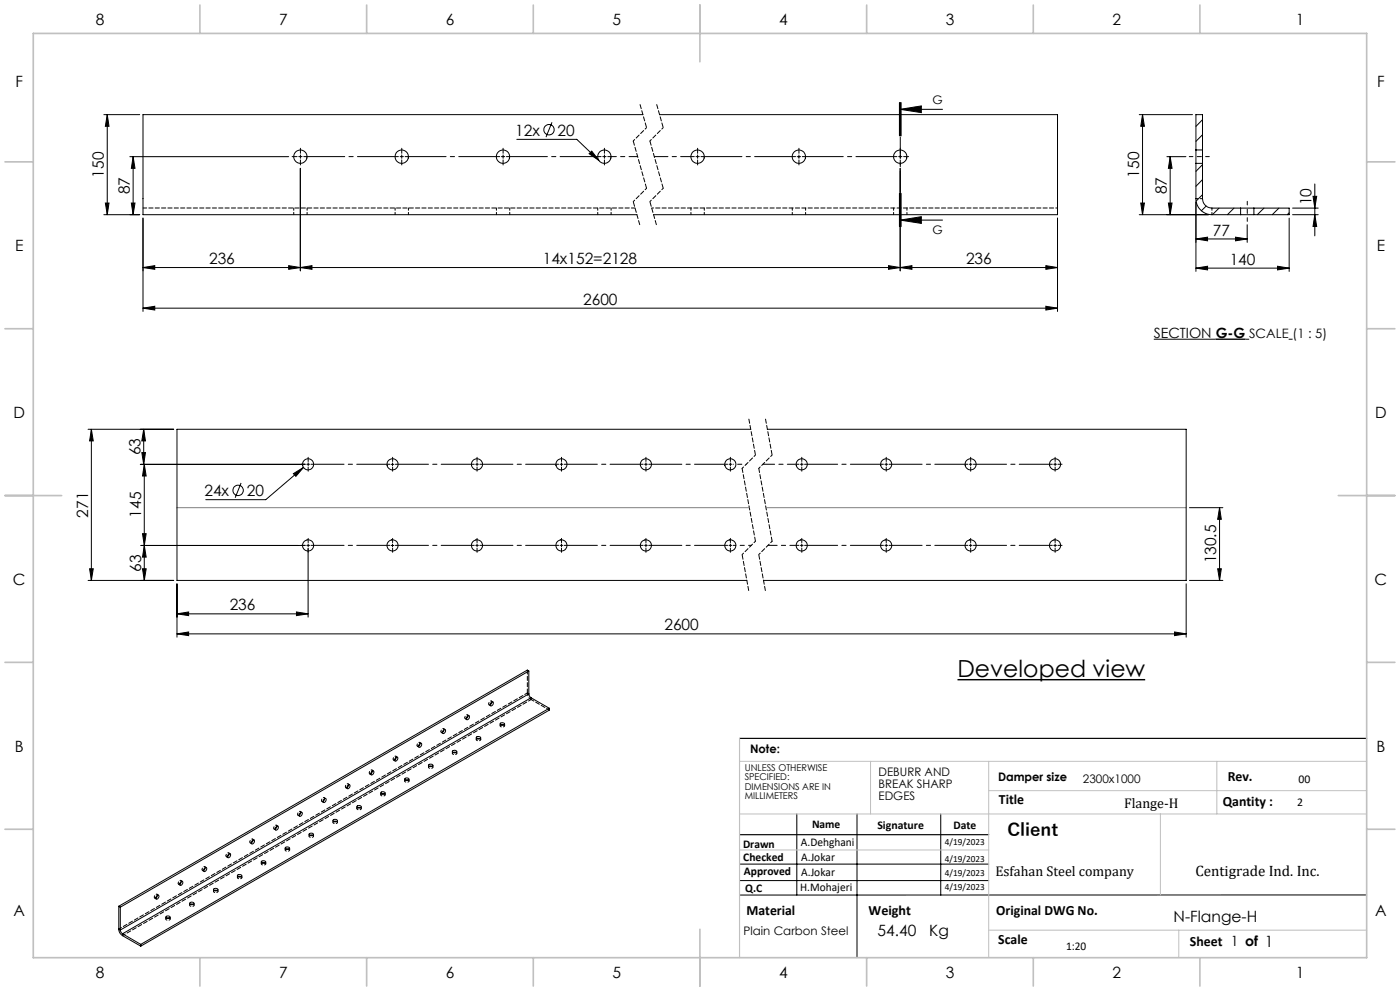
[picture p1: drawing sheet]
<svg xmlns="http://www.w3.org/2000/svg" width="420mm" height="297mm" viewBox="0 0 420 297" stroke-linecap="round" stroke-linejoin="round" font-family="sans-serif">
<g fill="none" stroke="#000" stroke-width=".3">
<path d="M31.2 34.4h10.7M32.2 34.4l.5 3.4h-1.1zM32.2 34.4v29.9M165.6 36.7l-1.8 4.4M192.9 34.4h-150v29.9h148.2M197.8 34.4h119.5v29.9h-121.3M269.8 30.7v10M270.1 32.8l6.3-1.1v2.1zM270.1 32.8h12.7M270.1 30.7v10M270.3 30.7v10M341.8 34.4h16"/>
<path d="M342.8 34.4l.5 3.4h-1.1zM342.8 34.4v29.9M360.8 35.9l-2 2M38.9 47h47.7M39.9 47l.6 3.4h-1.1zM39.9 47v17.3M90.1 50.4v30.8M155 41.8h18l6.7 6.3M176.7 46.1l.8-.8 2.2 2.8zM239.1 47h1.1M239.7 46.5v.9M269.8 57.9v10"/>
<path d="M270.1 50.4v30.8M270.3 57.9v10zM350.1 47h5.7M351 47l.6 3.4h-1.1zM351 47v17.3M358.8 49v10.5a4.8 4.8 0 0 0 4.8 4.8h8.6M358.8 44.9v4.1M358.8 44.9v-10.5h2v10.5M358.8 49h2M358.8 44.9h2M360.8 49v10.5a2.87 2.87 0 0 0 2.8 2.9h8.6M360.8 44.9v4.1"/>
<path d="M360.8 49.4l-2 2M360.8 53.8l-2 2M360.8 58.3l-2 2M360.8 40.4l-2 2M360.8 44.9h-.1M393.9 58.8h1.1l-.6 3.6zM394.4 55.1v15.6M31.2 64.3h10.7M31.6 60.9h1.1l-.5 3.4zM39.4 60.9h1.1l-.6 3.4zM42.9 65.4v27.9M86.6 79.6l3.5 .6-3.5 .5z"/>
<path d="M266.6 79.6l3.5 .6-3.5 .5zM270.1 66l6.3-1.1v2.1zM270.1 66h12.7M313.8 79.6l3.5 .6-3.5 .5zM317.3 65.4v27.9M341.8 64.3h20.7M342.2 60.9h1.1l-.5 3.4zM350.5 60.9h1.1l-.6 3.4zM358.8 71.6l3.5-.5v1.1zM358.8 60.6v20.7M358.8 71.6h15.4M361.8 61.8l-1.4 1.4"/>
<path d="M365.7 62.4l-2 1.9M370.2 62.4l-2 1.9M370.7 71.1l3.5 .5-3.5 .6zM372.2 62.4h4M372.2 64.3h4M372.2 62.4v1.9M374.2 67.3v5.3M376.2 62.4h10.6v1.9h-10.6M376.2 62.4v1.9M379.2 62.4l-2 1.9M383.3 79.8l3.5 .6-3.5 .5zM383.7 62.4l-2 1.9"/>
<path d="M386.8 63.8l-.6 .5M386.8 65.4v15.9M387.8 64.3h7.7M387.8 62.4h7.7M394.4 64.3l.6 3.6h-1.1zM42.9 80.2l3.5-.6v1.1zM42.9 92.4l3.5-.6v1.1zM42.9 80.2h274.4M42.9 92.4h274.4M90.1 80.2l3.5-.6v1.1zM270.1 80.2l3.5-.6v1.1zM313.8 91.8l3.5 .6-3.5 .5z"/>
<path d="M358.8 80.4l3.5-.6v1.1zM358.8 80.4h28M346.1 101.7h18.6M373.6 101.7h1.2M386.6 101.7h1.2M26.4 128.7h25.7M27.4 128.7l.6 3.4h-1.1zM27.4 128.7v45.3M42.1 139.2h49.3M42.5 135.6h1.1l-.5 3.6zM43.1 128.7l.5 3.4h-1.1zM43.1 128.7v10.5"/>
<path d="M43.3 139.2l.6 3.5h-1.1zM43.3 139.2v34.8M117.3 139.2h.9M117.8 138.7v.9M225.2 128.7h-172.1v45.3h170.9M230.2 128.7h125.6v45.3h-126.8M42.8 159.9h1.1l-.6 3.6zM72.3 144.7l-1.7 4.5M88 142l3.1-1.9-2.3 2.7zM91.1 140.1l-11.4 9.7h-18M356.8 152.1h10.1M365.9 152.1v21.9"/>
<path d="M365.9 152.1l.5 3.5h-1.1zM26.4 174h25.7M26.9 170.5h1.1l-.6 3.5zM42.3 163.5h49.1M42.8 170.5h1.1l-.6 3.5zM43.3 163.5l.6 3.5h-1.1zM53.1 175v16M92.4 164.5v20.5M117.3 163.5h.9M117.8 163.1v.8M355.8 175v16M356.8 174h10.1"/>
<path d="M365.3 170.5h1.1l-.5 3.5zM53.1 190l3.5-.6v1.1zM53.1 184l3.5-.6v1.1zM53.1 190h302.7M53.1 184h39.3M88.9 183.4l3.5 .6-3.5 .5zM352.4 189.4l3.4 .6-3.4 .5zM133 218.9l.3-.3a.61 .61 0 0 1 .3 .8 .61 .61 0 0 1-.8 .4zM133.2 218.7l-.4 .8M140.2 214.7l.2-.2a.63 .63 0 0 1 .4 .8 .63 .63 0 0 1-.7 .4l-.2-.4zM140.4 214.6l-.5 .8M147.4 210.5l.1-.1a.57 .57 0 0 1 .5 .6 .57 .57 0 0 1-.6 .6l-.3-.3z"/>
<path d="M147.5 210.4l-.4 .8M150.1 216.8a.76 .76 0 0 1 1.2 .3 .71 .71 0 0 1-.7 .3 .71 .71 0 0 1-.5-.6zM150.2 217.2h1M158.6 208l.3 .7 .4 .4M158.6 201.1l-.4-.3-122.6 70.8M158.6 201.1l-122.5 70.8M158.6 201.1v6.9M158.6 208l-122.5 70.7M159.3 209.1l-122.5 70.8M159.3 209.1l5.5 3.2M164.8 212.3l-122.6 70.7M164.8 212.3v.5l-122.6 70.8"/>
<path d="M97.2 239.5l.2-.1a.57 .57 0 0 1 .5 .6 .57 .57 0 0 1-.5 .5l-.5-.2zM97.4 239.4l-.5 .8M104.4 235.3l.2-.1a.62 .62 0 0 1 .4 .7 .62 .62 0 0 1-.7 .5l-.2-.5zM104.5 235.2l-.4 .8M111.6 231.2l.2-.1a.62 .62 0 0 1 .3 .7 .62 .62 0 0 1-.7 .5l-.2-.5zM111.7 231.1l-.5 .8M114.3 237.5a.6 .6 0 0 1 .7-.3 .6 .6 0 0 1 .4 .7 .61 .61 0 0 1-.7 .2 .61 .61 0 0 1-.4-.6zM114.4 237.9h.9M118.7 227.1l.3-.2a.61 .61 0 0 1 .3 .8 .61 .61 0 0 1-.7 .4l-.2-.3zM118.9 227l-.5 .8M121.4 233.4a.61 .61 0 0 1 .8-.3 .61 .61 0 0 1 .4 .7l-.9 .1-.3-.2zM121.6 233.8h.9"/>
<path d="M125.8 223l.3-.2a.58 .58 0 0 1 .4 .6 .58 .58 0 0 1-.5 .5h-.3l-.1-.2zM126 222.8l-.4 .9M128.6 229.2a.66 .66 0 0 1 .7-.2 .66 .66 0 0 1 .5 .6 .68 .68 0 0 1-.7 .2 .68 .68 0 0 1-.5-.6zM128.7 229.7h1M135.7 225.1a.66 .66 0 0 1 .8-.3 .66 .66 0 0 1 .4 .6 .67 .67 0 0 1-.7 .3 .67 .67 0 0 1-.5-.6zM135.9 225.5h.9M143 220.9a.63 .63 0 0 1 .7-.2 .63 .63 0 0 1 .4 .6 .61 .61 0 0 1-.7 .3 .61 .61 0 0 1-.4-.7zM143.1 221.4h.9M68.5 256.1l.3-.2a.59 .59 0 0 1 .4 .7 .59 .59 0 0 1-.6 .5l-.3-.2zM68.7 255.9l-.4 .8M75.7 252l.3-.3a.63 .63 0 0 1 .3 .8 .63 .63 0 0 1-.7 .4l-.2-.4zM75.9 251.8l-.5 .8"/>
<path d="M78.5 258.1a.63 .63 0 0 1 .7-.2 .63 .63 0 0 1 .4 .6 .62 .62 0 0 1-.7 .3 .62 .62 0 0 1-.4-.7zM78.6 258.6h.9M83 247.6h.1a.63 .63 0 0 1 .4 .8 .63 .63 0 0 1-.7 .4l-.2-.4zM83 247.6l-.4 .9M85.7 253.9a.57 .57 0 0 1 .8-.1 .57 .57 0 0 1 .2 .7 .56 .56 0 0 1-.7 .2 .56 .56 0 0 1-.3-.8zM85.7 254.5h1M90.1 243.6l.2-.1a.61 .61 0 0 1 .3 .7 .61 .61 0 0 1-.7 .4l-.2-.4zM90.2 243.5l-.5 .8M92.7 249.9a.76 .76 0 0 1 1.3 .3 .71 .71 0 0 1-.7 .3 .71 .71 0 0 1-.6-.6zM92.9 250.3h.9M100 245.7a.62 .62 0 0 1 .7-.2 .62 .62 0 0 1 .4 .6 .63 .63 0 0 1-.7 .2 .63 .63 0 0 1-.4-.6zM100.1 246.2h.9"/>
<path d="M107.1 241.6a.6 .6 0 0 1 .8-.2 .6 .6 0 0 1 .3 .6 .61 .61 0 0 1-.7 .2 .61 .61 0 0 1-.4-.6zM107.2 242.1h1M221.9 259h74.7M239 243.9v24.3M257.1 243.9v43.1M282.2 243.9v24.3M35.6 278.4l.2 1 1 1M35.6 271.6v6.8M35.6 271.6l.5 .3M35.6 278.4l.5 .3M36.1 278.7l.7 1.2M36.1 271.9v6.8"/>
<path d="M36.8 279.9l5.4 3.1M36.8 279.9v.5M47 268.5l.3-.2a.62 .62 0 0 1 .3 .7 .62 .62 0 0 1-.6 .5l-.3-.5zM47.2 268.3l-.5 .9M49.8 274.7a.6 .6 0 0 1 .7-.3 .6 .6 0 0 1 .4 .7 .61 .61 0 0 1-.7 .2 .61 .61 0 0 1-.4-.6zM49.9 275.2h.9M54.4 264.2h.1a.6 .6 0 0 1 .3 .8 .6 .6 0 0 1-.8 .3v-.6zM54.4 264.2l-.5 .8M57 270.5a.59 .59 0 0 1 .7-.2 .59 .59 0 0 1 .4 .7 .59 .59 0 0 1-.8 .2 .59 .59 0 0 1-.3-.7zM57.1 271h.9M61.3 260.2l.3-.2a.61 .61 0 0 1 .4 .8 .61 .61 0 0 1-.7 .4l-.2-.3zM61.6 260.1l-.5 .8"/>
<path d="M64.1 266.4a.61 .61 0 0 1 .8-.2 .61 .61 0 0 1 .3 .7h-.9zM64.2 266.9h1M71.3 262.3a.63 .63 0 0 1 .7-.2 .63 .63 0 0 1 .5 .6 .62 .62 0 0 1-.8 .2 .62 .62 0 0 1-.4-.6zM71.4 262.7h1M221.9 263.9h74.7M410 268.2h-188.1M36.8 280.4l5.4 3.2M42.2 283v.6"/>
<circle cx="164.7" cy="38.9" r="1.56"/>
<circle cx="90.1" cy="47" r="2"/>
<circle cx="120.5" cy="47" r="2"/>
<circle cx="150.9" cy="47" r="1.99"/>
<circle cx="181.3" cy="47" r="2"/>
<circle cx="209.3" cy="47" r="2"/>
<circle cx="239.7" cy="47" r="1.99"/>
<circle cx="270.1" cy="47" r="2"/>
<circle cx="92.4" cy="139.1" r="1.66"/>
<circle cx="117.8" cy="139.1" r="1.66"/>
<circle cx="143.1" cy="139.1" r="1.66"/>
<circle cx="168.4" cy="139.1" r="1.66"/>
<circle cx="193.8" cy="139.1" r="1.66"/>
<circle cx="219.1" cy="139.2" r="1.67"/>
<circle cx="240.5" cy="139.2" r="1.67"/>
<circle cx="265.9" cy="139.2" r="1.66"/>
<circle cx="291.2" cy="139.2" r="1.66"/>
<circle cx="316.5" cy="139.1" r="1.66"/>
<circle cx="71.4" cy="147" r="1.56"/>
<circle cx="92.4" cy="163.5" r="1.68"/>
<circle cx="117.8" cy="163.5" r="1.67"/>
<circle cx="143.1" cy="163.5" r="1.67"/>
<circle cx="168.4" cy="163.5" r="1.67"/>
<circle cx="193.8" cy="163.5" r="1.67"/>
<circle cx="219.1" cy="163.5" r="1.67"/>
<circle cx="240.5" cy="163.5" r="1.67"/>
<circle cx="265.9" cy="163.5" r="1.68"/>
<circle cx="291.2" cy="163.5" r="1.68"/>
<circle cx="316.5" cy="163.5" r="1.68"/>
</g>
<path d="M364.7 101.7h8.9" fill="none" stroke="#000" stroke-width=".4"/>
<path d="M287.2 203.7h56.4" fill="none" stroke="#000" stroke-width=".43"/>
<g fill="none" stroke="#000" stroke-width=".3" stroke-dasharray="15.2 1.3 1.3 1.3">
<path d="M89.1 46.9h-1.5M90.1 46.9v-.5M90.1 46.9h-.5M90.1 46.9v.5M90.1 46.9h.5M90.1 45.9v-1.5M90.1 47.9v1.5M120.5 46.9v-.5M120.5 46.9h-.5M120.5 46.9v.5M120.5 46.9h.5M120.5 45.9v-1.5"/>
<path d="M120.5 47.9v1.5M150.9 46.9v-.5M150.9 46.9h-.5M150.9 46.9v.5M150.9 46.9h.5M150.9 45.9v-1.5M150.9 47.9v1.5M181.3 46.9v-.5M181.3 46.9h-.5M181.3 46.9v.5M181.3 46.9h.5M181.3 45.9v-1.5"/>
<path d="M181.3 47.9v1.5M209.3 46.9v-.5M209.3 46.9h-.5M209.3 46.9v.5M209.3 46.9h.5M209.3 45.9v-1.5M209.3 47.9v1.5M239.7 45.9v-1.5M239.7 47.9v1.5M270.1 46.9v-.5M270.1 46.9h-.5M270.1 46.9v.5"/>
<path d="M270.1 46.9h.5M270.1 45.9v-1.5M270.1 47.9v1.5M271.1 46.9h1.5M91.6 139.1h-1.2M92.4 139.1v-.4M92.4 139.1h-.4M92.4 139.1v.5M92.4 139.1h.5M92.4 138.3v-1.2M92.4 140v1.2M117.8 138.3v-1.2"/>
<path d="M117.8 140v1.2M143.1 139.1v-.4M143.1 139.1h-.4M143.1 139.1v.5M143.1 139.1h.4M143.1 138.3v-1.2M143.1 140v1.2M168.4 139.1v-.4M168.4 139.1h-.4M168.4 139.1v.5M168.4 139.1h.5M168.4 138.3v-1.2"/>
<path d="M168.4 140v1.2M193.8 139.1v-.4M193.8 139.1h-.4M193.8 139.1v.5M193.8 139.1h.4M193.8 138.3v-1.2M193.8 140v1.2M219.1 139.1v-.4M219.1 139.1h-.4M219.1 139.1v.5M219.1 139.1h.4M219.1 138.3v-1.2"/>
<path d="M219.1 140v1.2M240.5 139.1v-.4M240.5 139.1h-.4M240.5 139.1v.5M240.5 139.1h.5M240.5 138.3v-1.2M240.5 140v1.2M265.9 139.1v-.4M265.9 139.1h-.4M265.9 139.1v.5M265.9 139.1h.4M265.9 138.3v-1.2"/>
<path d="M265.9 140v1.2M291.2 139.1v-.4M291.2 139.1h-.4M291.2 139.1v.5M291.2 139.1h.4M291.2 138.3v-1.2M291.2 140v1.2M316.5 139.1v-.4M316.5 139.1h-.4M316.5 139.1v.5M316.5 139.1h.5M316.5 138.3v-1.2"/>
<path d="M316.5 140v1.2M317.4 139.1h1.2M91.6 163.4h-1.2M92.4 163.4v-.4M92.4 163.4h-.4M92.4 163.4v.5M92.4 163.4h.5M92.4 162.6v-1.2M92.4 164.3v1.2M117.8 162.6v-1.2M117.8 164.3v1.2M143.1 163.4v-.4"/>
<path d="M143.1 163.4h-.4M143.1 163.4v.5M143.1 163.4h.4M143.1 162.6v-1.2M143.1 164.3v1.2M168.4 163.4v-.4M168.4 163.4h-.4M168.4 163.4v.5M168.4 163.4h.5M168.4 162.6v-1.2M168.4 164.3v1.2M193.8 163.4v-.4"/>
<path d="M193.8 163.4h-.4M193.8 163.4v.5M193.8 163.4h.4M193.8 162.6v-1.2M193.8 164.3v1.2M219.1 163.4v-.4M219.1 163.4h-.4M219.1 163.4v.5M219.1 163.4h.4M219.1 162.6v-1.2M219.1 164.3v1.2M240.5 163.4v-.4"/>
<path d="M240.5 163.4h-.4M240.5 163.4v.5M240.5 163.4h.5M240.5 162.6v-1.2M240.5 164.3v1.2M265.9 163.4v-.4M265.9 163.4h-.4M265.9 163.4v.5M265.9 163.4h.4M265.9 162.6v-1.2M265.9 164.3v1.2M291.2 163.4v-.4"/>
<path d="M291.2 163.4h-.4M291.2 163.4v.5M291.2 163.4h.4M291.2 162.6v-1.2M291.2 164.3v1.2M316.5 163.4v-.4M316.5 163.4h-.4M316.5 163.4v.5M316.5 163.4h.5M316.5 162.6v-1.2M316.5 164.3v1.2M317.4 163.4h1.2"/>
</g>
<path d="M182.3 46.9h9" fill="none" stroke="#000" stroke-width=".3" stroke-dasharray="15.2 1.3 1.3 1.3" stroke-dashoffset="12.7"/>
<path d="M91.1 46.9h28.4M121.5 46.9h28.4M151.9 46.9h28.4M210.3 46.9h28.4M240.7 46.9h28.4" fill="none" stroke="#000" stroke-width=".3" stroke-dasharray="15.2 1.3 1.3 1.3" stroke-dashoffset="2.9"/>
<path d="M196.3 46.9h12" fill="none" stroke="#000" stroke-width=".3" stroke-dasharray="15.2 1.3 1.3 1.3" stroke-dashoffset="11.1"/>
<path d="M362.8 46.9h-6M374.2 60.3v6" fill="none" stroke="#000" stroke-width=".3" stroke-dasharray="15.2 1.3 1.3 1.3" stroke-dashoffset="14.1"/>
<g fill="none" stroke="#000" stroke-width=".3" stroke-dasharray="15.2 1.3 1.3 1.3" stroke-dashoffset="5.3">
<path d="M93.3 139.1h23.6M118.6 139.1h23.7M143.9 139.1h23.7M169.3 139.1h23.6M194.6 139.1h23.7M241.4 139.1h23.6M266.7 139.1h23.7M292 139.1h23.7M93.3 163.4h23.6M118.6 163.4h23.7M143.9 163.4h23.7M169.3 163.4h23.6"/>
<path d="M194.6 163.4h23.7M241.4 163.4h23.6M266.7 163.4h23.7M292 163.4h23.7"/>
</g>
<path d="M219.9 163.4h5.5" fill="none" stroke="#000" stroke-width=".3" stroke-dasharray="15.2 1.3 1.3 1.3" stroke-dashoffset="14.4"/>
<path d="M230.4 163.4h9.3" fill="none" stroke="#000" stroke-width=".3" stroke-dasharray="15.2 1.3 1.3 1.3" stroke-dashoffset="12.5"/>
<path d="M219.9 139.1h4" fill="none" stroke="#000" stroke-width=".3" stroke-dasharray="15.2 1.3 1.3 1.3" stroke-dashoffset="15.2"/>
<path d="M228.9 139.1h10.8" fill="none" stroke="#000" stroke-width=".3" stroke-dasharray="15.2 1.3 1.3 1.3" stroke-dashoffset="11.7"/>
<path d="M192 31.2l2 7M197 31.2l2 7M190 60.4l2 7.1M195 60.4l2 7.1M224.6 125.5l2 10.9M229.6 125.5l2 10.9M222.6 166.2l2 10.9M227.6 166.2l2 10.9" fill="none" stroke="#000" stroke-width=".3" stroke-dasharray="1.3 .6" stroke-dashoffset="-.2"/>
<path d="M194 38.2l-4 4M199 38.2l-4 4M194 56.4l-4 4M199 56.4l-4 4M317.3 62.3h-121.8M226.6 136.4l-4 4M231.6 136.4l-4 4M226.6 162.2l-4 4M231.6 162.2l-4 4" fill="none" stroke="#000" stroke-width=".3" stroke-dasharray="1.3 .6" stroke-dashoffset=".7"/>
<path d="M190 42.2l4 14.2M195 42.2l4 14.2" fill="none" stroke="#000" stroke-width=".3" stroke-dasharray="1.3 .6" stroke-dashoffset="-.1"/>
<g fill="none" stroke="#000" stroke-width=".3" stroke-dasharray="1.3 .6">
<path d="M222.6 140.4l4 21.8M227.6 140.4l4 21.8M132.4 219.5l.5 .3M133.6 218.6l-.5-.2M139.6 215.4l.5 .3M140.7 214.5l-.4-.3M146.7 211.3l.5 .2M147.9 210.4l-.5-.3M150 217v.5M151.4 217.5v-.5M158.7 208l-.5-.3M159.3 209.1v.5"/>
<path d="M97.7 239.3l-.4-.2M103.8 236.1l.4 .2M104.9 235.2l-.5-.3M110.9 231.9l.5 .3M112.1 231.1l-.5-.3M114.2 237.6v.6M115.6 238.2v-.6M118.1 227.8l.5 .3M119.2 226.9l-.4-.3M121.4 233.5v.6M122.7 234.1v-.6M125.3 223.7l.4 .2"/>
<path d="M126.4 222.8l-.5-.3M128.5 229.4v.5M129.9 229.9v-.5M135.7 225.2v.6M137 225.8v-.6M142.9 221.1v.5M144.2 221.6v-.5M67.9 256.8l.5 .2M69.1 255.9l-.5-.3M75.1 252.6l.5 .3M76.2 251.7l-.4-.2M78.4 258.3v.6"/>
<path d="M79.7 258.9v-.6M82.3 248.5l.4 .3M83.4 247.6l-.5-.3M85.6 254.2v.5M86.9 254.7v-.5M89.4 244.3l.5 .3M90.6 243.5l-.5-.3M92.7 250.1v.5M94.1 250.6v-.5M96.6 240.2l.5 .3M99.9 245.9v.6M101.2 246.5v-.6"/>
<path d="M107.1 241.8v.5M108.4 242.3v-.5M46.4 269.2l.5 .2M47.6 268.3l-.5-.3M49.7 274.9v.5M51.1 275.4v-.5M53.6 265l.5 .3M54.7 264.1l-.4-.2M56.9 270.7v.6M58.2 271.3v-.6M60.8 260.9l.4 .3M61.9 260l-.5-.3"/>
<path d="M64.1 266.6v.5M65.4 267.1v-.5M71.2 262.5v.5M72.6 263v-.5"/>
</g>
<path d="M270.1 30.7v37.2" fill="none" stroke="#000" stroke-width=".3" stroke-dasharray="6.3 1.3 1.3 1.3" stroke-dashoffset="-.2"/>
<path d="M53.1 152.1h171.7M229.8 152.1h126" fill="none" stroke="#808080" stroke-width=".3"/>
<path d="M221.9 221.3h188.1M221.9 250.2h74.7" fill="none" stroke="#000" stroke-width=".35"/>
<path d="M221.9 228.2h188.1M261.2 228.2v15.7M296.6 228.2v58.8M296.6 237h113.4M365.1 228.2v15.7M221.9 243.9h188.1M221.9 254.7h74.7M348.1 243.9v24.3M296.6 278.8h113.4M353.6 278.8v8.2" fill="none" stroke="#c0c0c0" stroke-width=".3"/>
<path d="M221.9 221.3v65.7" fill="none" stroke="#c0c0c0" stroke-width=".35"/>
<g fill="none" stroke="#c0c0c0" stroke-width=".5">
<path d="M10 10h400v277h-400zM60 1.5v8.5M110 1.5v8.5M160 1.5v8.5M210 1.5v17M260 1.5v8.5M310 1.5v8.5M360 1.5v8.5M1.5 48.5h8.5M410 48.5h8.5M1.5 98.5h8.5M410 98.5h8.5"/>
<path d="M1.5 148.5h17M401.5 148.5h17M1.5 198.5h8.5M410 198.5h8.5M1.5 248.5h8.5M410 248.5h8.5M210 278.5v17M60 287v8.5M110 287v8.5M160 287v8.5M260 287v8.5M310 287v8.5"/>
<path d="M360 287v8.5"/>
</g>
<g fill="#000">
<path d="M32.2 34.4l.5 3.4h-1.1zM31.6 60.9h1.1l-.5 3.4zM27.4 128.7l.6 3.4h-1.1zM26.9 170.5h1.1l-.6 3.5zM43.3 163.5l.6 3.5h-1.1zM42.8 170.5h1.1l-.6 3.5zM43.1 128.7l.5 3.4h-1.1zM42.5 135.6h1.1l-.5 3.6zM43.3 139.2l.6 3.5h-1.1zM42.8 159.9h1.1l-.6 3.6zM365.9 152.1l.5 3.5h-1.1zM365.3 170.5h1.1l-.5 3.5z"/>
<path d="M270.1 32.8l6.3-1.1v2.1zM270.1 66l6.3-1.1v2.1z"/>
<path d="M342.8 34.4l.5 3.4h-1.1zM342.2 60.9h1.1l-.5 3.4zM351 47l.6 3.4h-1.1zM350.5 60.9h1.1l-.6 3.4z"/>
<path d="M176.7 46.1l.8-.8 2.2 2.8zM88 142l3.1-1.9-2.3 2.7z"/>
<path d="M39.4 60.9h1.1l-.6 3.4zM39.9 47l.6 3.4h-1.1z"/>
<path d="M358.8 71.6l3.5-.5v1.1zM370.7 71.1l3.5 .5-3.5 .6z"/>
<path d="M394.4 64.3l.6 3.6h-1.1zM393.9 58.8h1.1l-.6 3.6z"/>
<path d="M42.9 80.2l3.5-.6v1.1zM86.6 79.6l3.5 .6-3.5 .5z"/>
<path d="M42.9 92.4l3.5-.6v1.1zM313.8 91.8l3.5 .6-3.5 .5z"/>
<path d="M90.1 80.2l3.5-.6v1.1zM266.6 79.6l3.5 .6-3.5 .5z"/>
<path d="M313.8 79.6l3.5 .6-3.5 .5zM270.1 80.2l3.5-.6v1.1zM352.4 189.4l3.4 .6-3.4 .5zM53.1 190l3.5-.6v1.1zM88.9 183.4l3.5 .6-3.5 .5zM53.1 184l3.5-.6v1.1z"/>
<path d="M383.3 79.8l3.5 .6-3.5 .5zM358.8 80.4l3.5-.6v1.1z"/>
</g>
<g fill="none" stroke="#000" stroke-width=".3" stroke-dasharray="1.3 .6" stroke-dashoffset=".6">
<path d="M360.8 59.5h-2M88.1 62.3v2M92.1 64.3v-2M118.5 62.3v2M122.5 64.3v-2M148.9 62.3v2M152.9 64.3v-2M179.3 62.3v2M183.3 64.3v-2M207.3 62.3v2M211.3 64.3v-2M237.7 62.3v2"/>
<path d="M241.7 64.3v-2M268.1 62.3v2M272.1 64.3v-2M363.6 62.3v2"/>
</g>
<path d="M190.5 62.3h-147.6" fill="none" stroke="#000" stroke-width=".3" stroke-dasharray="1.3 .6" stroke-dashoffset=".2"/>
<g fill="none" stroke="#000" stroke-width=".3" stroke-dasharray="1.3 .6" stroke-dashoffset=".4">
<path d="M151.2 217.2v.1a.62 .62 0 0 1-.4 .7 .62 .62 0 0 1-.7-.4l.1-.4M158.2 207.7l-122.6 70.7M159.3 209.6l-122.5 70.8M159.3 209.6l-.8-.8-.3-1.1M115.4 237.9v.1a.62 .62 0 0 1-.4 .7 .62 .62 0 0 1-.8-.4l.2-.4M122.5 233.8h.1a.62 .62 0 0 1-.5 .7 .62 .62 0 0 1-.7-.4l.2-.3M129.7 229.6l.1 .1a.62 .62 0 0 1-.5 .7 .62 .62 0 0 1-.7-.4l.1-.4M136.9 225.5a.62 .62 0 0 1-.4 .7 .62 .62 0 0 1-.8-.4l.2-.3M144 221.4h.1a.62 .62 0 0 1-.5 .7 .62 .62 0 0 1-.7-.4l.2-.3M79.5 258.6h.1a.62 .62 0 0 1-.5 .7 .62 .62 0 0 1-.7-.4l.2-.3M86.7 254.5h.1a.62 .62 0 0 1-.5 .7 .62 .62 0 0 1-.7-.4l.2-.3M93.9 250.3v.1a.62 .62 0 0 1-.4 .7 .62 .62 0 0 1-.8-.4l.2-.4"/>
<path d="M101 246.2h.1a.62 .62 0 0 1-.5 .7 .62 .62 0 0 1-.7-.4l.2-.3M108.2 242.1h.1a.62 .62 0 0 1-.5 .7 .62 .62 0 0 1-.7-.4l.1-.3M50.9 275.1v.1a.62 .62 0 0 1-.4 .7 .62 .62 0 0 1-.8-.4l.2-.4M58 271l.1 .1a.62 .62 0 0 1-.5 .6 .62 .62 0 0 1-.7-.4l.2-.3M65.2 266.9h.1a.62 .62 0 0 1-.5 .7 .62 .62 0 0 1-.7-.4l.2-.3M72.4 262.7v.1a.62 .62 0 0 1-.4 .7 .62 .62 0 0 1-.8-.4l.2-.4"/>
</g>
<g fill="none" stroke="#000" stroke-width=".3" stroke-dasharray="1.3 .6" stroke-dashoffset=".8">
<path d="M132.3 219.2a.54 .54 0 0 1 .2-.7 .54 .54 0 0 1 .7 .2M139.4 215.1a.54 .54 0 0 1 .3-.7 .54 .54 0 0 1 .7 .1M146.6 210.9a.54 .54 0 0 1 .2-.7 .54 .54 0 0 1 .8 .2M96.5 239.9a.54 .54 0 0 1 .2-.7 .54 .54 0 0 1 .7 .2M103.6 235.8a.54 .54 0 0 1 .2-.8 .54 .54 0 0 1 .8 .2M110.8 231.6a.54 .54 0 0 1 .2-.7 .54 .54 0 0 1 .7 .2M117.9 227.5a.54 .54 0 0 1 .3-.7 .54 .54 0 0 1 .7 .1M125.1 223.4a.54 .54 0 0 1 .2-.8 .54 .54 0 0 1 .8 .2M67.8 256.4a.54 .54 0 0 1 .2-.7 .54 .54 0 0 1 .7 .2M75 252.3a.54 .54 0 0 1 .2-.7 .54 .54 0 0 1 .7 .2M82.1 248.2a.54 .54 0 0 1 .2-.8 .54 .54 0 0 1 .8 .2M89.3 244a.54 .54 0 0 1 .2-.7 .54 .54 0 0 1 .7 .2"/>
<path d="M46.3 268.9a.54 .54 0 0 1 .2-.8 .54 .54 0 0 1 .7 .2M53.5 264.7a.54 .54 0 0 1 .2-.7 .54 .54 0 0 1 .7 .2M60.6 260.6a.54 .54 0 0 1 .2-.7 .54 .54 0 0 1 .8 .1"/>
</g>
<g fill="none" stroke="#000" stroke-width=".3" stroke-dasharray="1.3 .6" stroke-dashoffset=".3">
<path d="M132.8 219.5h-.4l-.1-.3M139.9 215.4h-.3l-.2-.3M147.1 211.2h-.4l-.1-.3M159.3 209.6l5.5 3.2M104.1 236l-.4 .1-.1-.3M111.3 231.9h-.4l-.1-.3M118.4 227.8h-.3l-.2-.3M125.6 223.6l-.4 .1-.1-.3M68.3 256.7h-.4l-.1-.3M75.4 252.6h-.3l-.1-.3M82.6 248.4l-.3 .1-.2-.3M89.8 244.3h-.4l-.1-.3"/>
<path d="M96.9 240.2h-.3l-.1-.3M46.8 269.1l-.4 .1-.1-.3M53.9 265h-.3l-.1-.3M61.1 260.9h-.3l-.2-.3"/>
</g>
<path d="M158.2 207.7v-6.9" fill="none" stroke="#000" stroke-width=".3" stroke-dasharray="1.3 .6" stroke-dashoffset=".1"/>
<text font-size="7.1" x="287.2" y="202.9">Developed view</text>
<text font-size="5.3" x="302.2" y="250.7">Client</text>
<g font-size="4.7">
<text x="28.7" y="7.6">8</text>
<text x="83.7" y="7.6">7</text>
<text x="133.7" y="7.6">6</text>
<text x="183.7" y="7.6">5</text>
<text x="233.7" y="7.6">4</text>
<text x="283.7" y="7.6">3</text>
<text x="333.7" y="7.6">2</text>
<text x="388.7" y="7.6">1</text>
<text x="4.6" y="26.1">F</text>
<text x="413.1" y="26.1">F</text>
<text x="154.6" y="40.6">12x</text>
<text x="167.3" y="40.6">20</text>
<text x="31.2" y="53.2" transform="rotate(-90 31.2 53.2)">150</text>
<text x="341.8" y="53.2" transform="rotate(-90 341.8 53.2)">150</text>
<text x="38.9" y="58.2" transform="rotate(-90 38.9 58.2)">87</text>
<text x="350.1" y="58.2" transform="rotate(-90 350.1 58.2)">87</text>
<text x="393.5" y="61.6" transform="rotate(-90 393.5 61.6)">10</text>
<text x="363.9" y="70.6">77</text>
<text x="4.5" y="75.3">E</text>
<text x="413" y="75.3">E</text>
<text x="62.7" y="79.1">236</text>
<text x="162.8" y="79.1">14x152=2128</text>
<text x="289.8" y="79.1">236</text>
<text x="368.9" y="79.3">140</text>
<text x="174.9" y="91.3">2600</text>
<text x="4" y="125.3">D</text>
<text x="412.5" y="125.3">D</text>
<text x="42.1" y="136.5" transform="rotate(-90 42.1 136.5)">63</text>
<text x="61.3" y="148.7">24x</text>
<text x="74" y="148.7">20</text>
<text x="26.4" y="155.2" transform="rotate(-90 26.4 155.2)">271</text>
<text x="42.3" y="155.2" transform="rotate(-90 42.3 155.2)">145</text>
<text x="42.3" y="171.3" transform="rotate(-90 42.3 171.3)">63</text>
<text x="364.9" y="168.9" transform="rotate(-90 364.9 168.9)">130.5</text>
<text x="3.9" y="175.3">C</text>
<text x="412.4" y="175.3">C</text>
<text x="68.9" y="182.9">236</text>
<text x="199.3" y="188.9">2600</text>
<text x="4.4" y="225.3">B</text>
<text x="412.9" y="225.3">B</text>
<text x="4" y="274.6">A</text>
<text x="412.5" y="274.6">A</text>
<text x="263.3" y="280.5">54.40</text>
<text x="278.8" y="280.5">Kg</text>
<text x="352.1" y="276.4">N-Flange-H</text>
<text x="28.7" y="293.1">8</text>
<text x="83.7" y="293.1">7</text>
<text x="133.7" y="293.1">6</text>
<text x="183.7" y="293.1">5</text>
<text x="233.7" y="293.1">4</text>
<text x="283.7" y="293.1">3</text>
<text x="333.7" y="293.1">2</text>
<text x="388.7" y="293.1">1</text>
</g>
<text font-size="4.5" x="358.6" y="262.6">Centigrade Ind. Inc.</text>
<g font-size="4.2">
<text x="346.1" y="101.2">SECTION G-G SCALE (1 : 5)</text>
<text x="368.3" y="234.1">Rev.</text>
<text x="299.7" y="240.9">Title</text>
<text x="337.2" y="242.3">Flange-H</text>
<text x="366.8" y="241.6">Qantity :</text>
<text x="298.6" y="262.6">Esfahan Steel company</text>
<text x="223.9" y="274.2">Material</text>
<text x="260.6" y="274.2">Weight</text>
<text x="298.9" y="274.2">Original DWG No.</text>
<text x="299.5" y="282.8">Scale</text>
<text x="357" y="283.6">Sheet 1 of 1</text>
</g>
<g font-size="3.5">
<text x="279.7" y="31.1">G</text>
<text x="279.7" y="70.1">G</text>
<text x="225" y="225.7">Note:</text>
<text x="263.6" y="232.6">DEBURR AND</text>
<text x="263.6" y="236.1">BREAK SHARP</text>
<text x="263.6" y="239.7">EDGES</text>
<text x="299.4" y="234.1">Damper size</text>
<text x="324.9" y="234.7">2300x1000</text>
<text x="389.6" y="234.7">00</text>
<text x="389.2" y="241.6">2</text>
<text x="243.6" y="248.1">Name</text>
<text x="263.2" y="248.5">Signature</text>
<text x="286" y="248.5">Date</text>
<text x="222.9" y="254">Drawn</text>
<text x="240.3" y="253.6">A.Dehghani</text>
<text x="240.4" y="257.9">A.Jokar</text>
<text x="223" y="258.1">Checked</text>
<text x="223.2" y="262.1">Approved</text>
<text x="240.4" y="262.4">A.Jokar</text>
<text x="223.6" y="267.4">Q.C</text>
<text x="240.1" y="267.1">H.Mohajeri</text>
<text x="223.1" y="280.2">Plain Carbon Steel</text>
<text x="319.8" y="284.6">1:20</text>
</g>
<g font-size="2.8">
<text x="223.4" y="231">UNLESS OTHERWISE</text>
<text x="223.4" y="233.8">SPECIFIED:</text>
<text x="223.4" y="236.7">DIMENSIONS ARE IN</text>
<text x="223.4" y="239.5">MILLIMETERS</text>
<text x="283.5" y="253.2">4/19/2023</text>
<text x="283.5" y="258.4">4/19/2023</text>
<text x="283.5" y="262.7">4/19/2023</text>
<text x="283.5" y="266.6">4/19/2023</text>
</g>
</svg>
